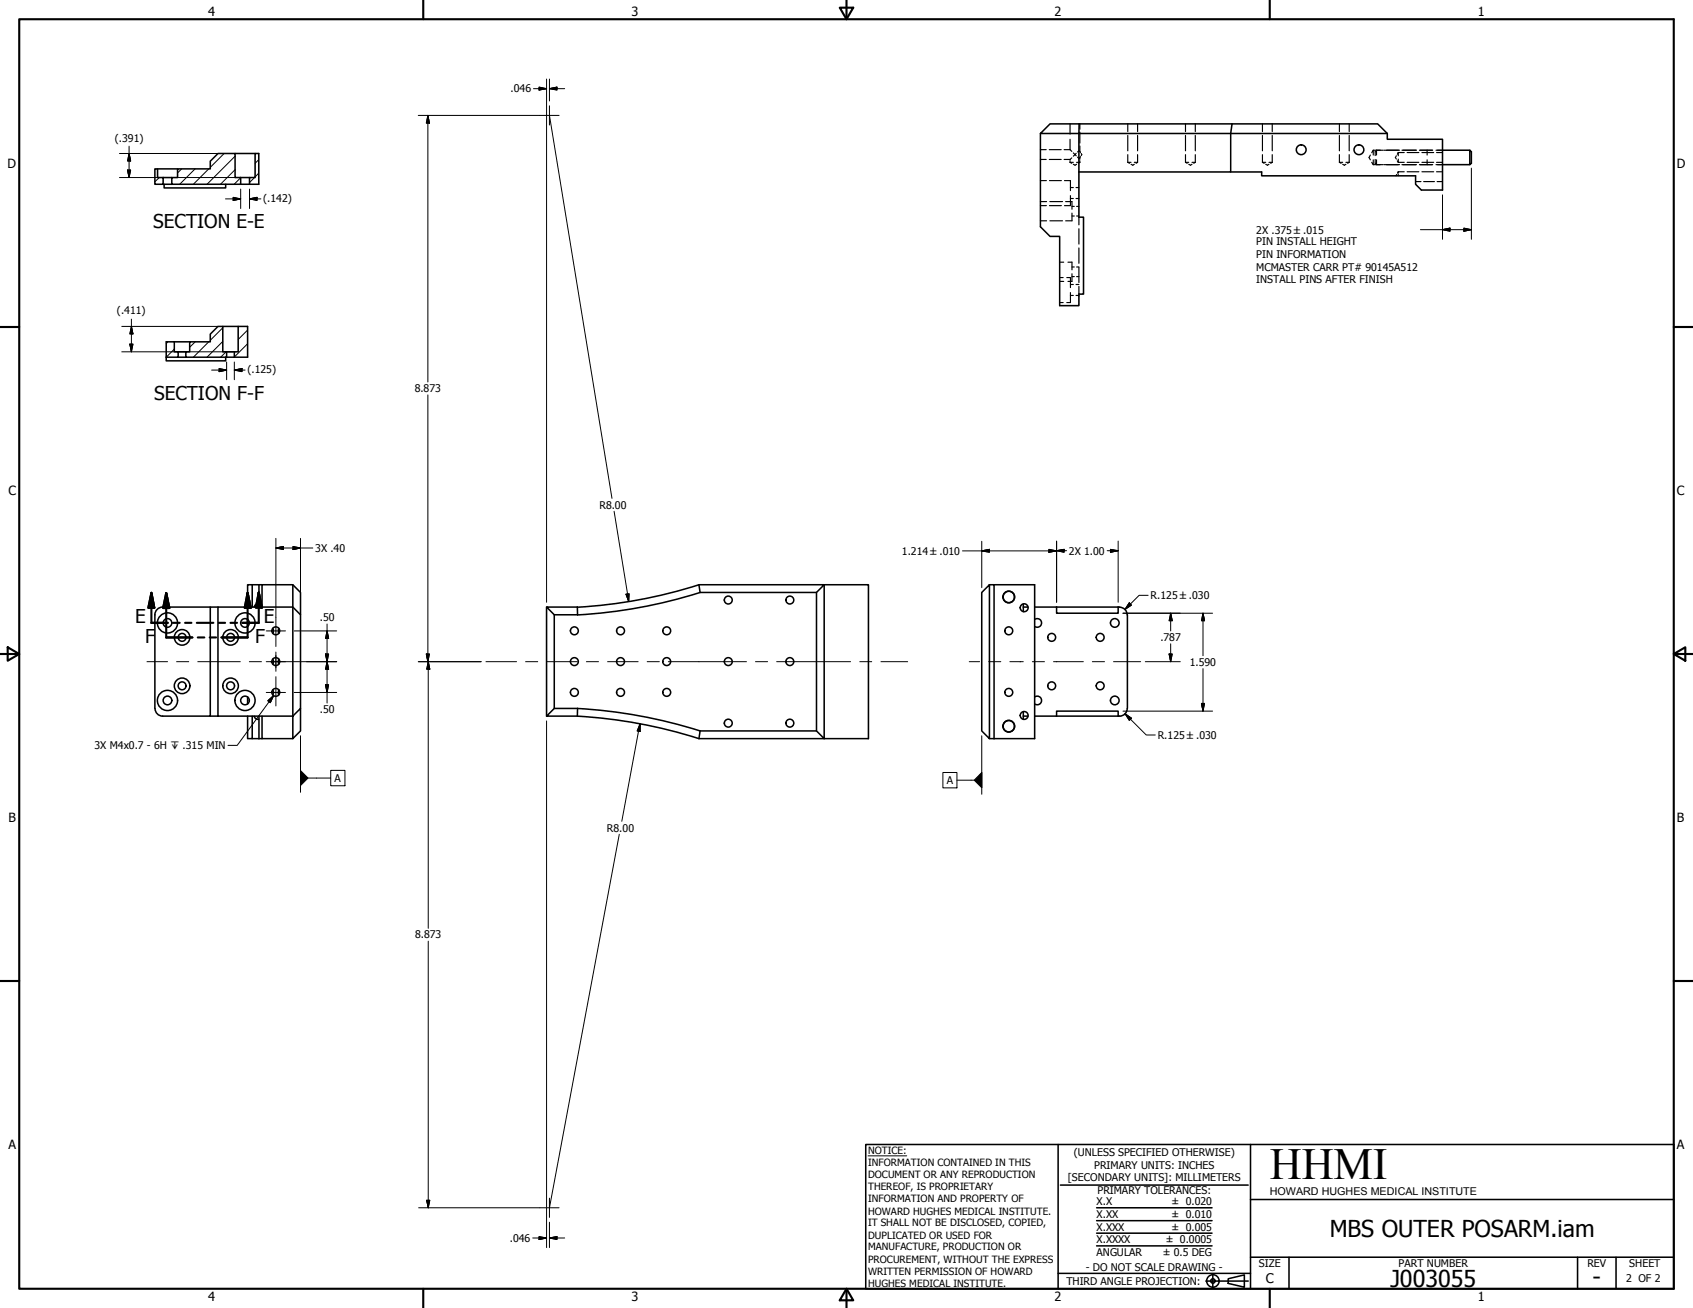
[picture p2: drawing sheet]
<svg xmlns="http://www.w3.org/2000/svg" width="559mm" height="432mm" viewBox="0 0 559 432" stroke-linecap="round" stroke-linejoin="round" font-family="sans-serif">
<!-- layer: Visible (ANSI) -->
<g fill="none" stroke="#000" stroke-width=".51">
<path d="M51.1 55.8h.9v2.8h1.8v2.2h-2.7zM52 55.8h6.6M53.8 58.6h2.9M58.6 55.8h10.8v-2.6l2.5-2.5h5.7v7.9h1.8v2.2h-22.7v-2.2h1.9zM77.6 50.7h6.6M79.4 58.6h3M343.4 44.1v30.8l3.2 3.1h3.2v22.9h6.3v-3.8h1.5v-25.4h-1.5v-27.6M356.1 44.1h101.8M356.2 40.9h-9.6l-3.2 3.2h12.7M356.2 40.9h50.5M356.2 40.9l-.1 3.2M406.7 40.9h48l3.2 3.2"/>
<path d="M406.7 40.9l-.5 3.2v12.7h-50.1M457.9 44.1v1.9h18.2v16.7h-7l-1.9-1.9v-2.8h-50.8v-1.2h-10.2M476.1 54.4h9M476.1 49.6h9M485.1 49.6l.5 .5v3.8l-.5 .5zM53.8 60.8h2.9M54.2 60.8v1.2h20.3v-1.2M79.4 60.8h6v-10.1h-1.2v7.9h-1.8v2.2M54.9 117.9v1.2h19.6v-1.2M57.5 112.8v3.3h1.3v1.8h-3.9M58.8 117.9h2.5M58.8 116.1h2.5"/>
<path d="M62.6 112.8h6.8v-2.5l2.5-2.5h1.6v8.3h1.3v1.8h-13.5v-1.8h1.3zM62.6 112.8h-7.7v5.1M73.5 107.8h5.1M74.8 117.9h6.9v-10.1h-3.1v8.3h-1.3v1.8M74.8 116.1h2.5M83.2 193h-1.5v7.4M83.2 193v7.4M83.2 193h3.3M85.4 199.4a1.3 1.3 0 0 0-1.5 1M85.5 193v7.4M96.6 193l2.6 2.6v7.3M230.6 193.1a162.6 162.6 0 0 1-40.1 7.4"/>
<path d="M230.7 193h41.3l-2.5 2.6h-38.4zM231 195.6a165.1 165.1 0 0 1-40.4 7.4M269.5 195.6v45.7l2.5 2.5v-50.8h14.6v50.8h-55.9l.4-2.5M326.6 193v50.8l-2.6-2.5v-45.7zM326.6 193h1.5v50.8M328.1 193h13.4v50.8h-14.9M337.8 199.4v2.5M51.1 202.9v31M53.7 200.4h15.7M53.7 200.4a2.57 2.57 0 0 0-2.6 2.6M71.9 200.4h-2.5v36h-15.7M81.7 204.4v2.4"/>
<path d="M86.5 200.4v-7.4h10.1v7.4l2.6 2.5v31M90 217.6l.2 .4-.2 1.2M90 207.5l.2 .3-.2 1.2M92.1 217.6l-.2 .4 .2 1.2M92.1 207.5l-.2 .3 .2 1.2M180.4 200.4h10.2v2.5h-7.7zM180.4 200.4v36M182.9 202.9v31M337.8 200.4h1.5M341.5 200.4h28.1M341.6 204.5a1.43 1.43 0 0 1 2.2 1.1 1.43 1.43 0 0 1-2.2 1.2M348.7 200.4v2h20.4v-2"/>
<path d="M369.5 200.5l1.1 .2 .9 .7 .5 1.6M372.1 202.9v31M51.2 233.9l.5 1.6 .9 .7 1.1 .2M69.4 236.4h27.2v-36h-24.7v36M81.7 236.4v7.4h1.5v-7.4M81.7 230v2.4M83.9 236.4a1.3 1.3 0 0 0 1.5 1.1M85.5 236.4v7.4M86.5 236.4v7.4h10.1M90 227.8l.2 .4-.2 1.2M92.1 227.8l-.2 .4 .2 1.2M96.6 236.4l2.6-2.5v7.4l-2.6 2.5z"/>
<path d="M180.4 236.4l2.5-2.5h7.7v2.5zM190.6 236.4a162.5 162.5 0 0 1 40 7.4M190.6 233.9a165.1 165.1 0 0 1 40.4 7.4M337.8 236.4h1.5M337.8 234.9v2.6M341.5 236.4h28.1M341.6 230.1a1.43 1.43 0 0 1 2.2 1.1 1.43 1.43 0 0 1-2.2 1.2M348.7 236.4v-1.6h20.4v1.6M372 233.9l-.2 1.1-.7 .9-1.6 .5M83.2 243.8h3.3M231.1 241.3h38.4"/>
<circle cx="429.5" cy="49.4" r="1.62"/>
<circle cx="448.5" cy="49.4" r="1.62"/>
<circle cx="240.4" cy="198.1" r="1.3"/>
<circle cx="260.7" cy="198.1" r="1.3"/>
<circle cx="333" cy="197.1" r="1.87"/>
<circle cx="333" cy="197.1" r="1.94"/>
<circle cx="55.3" cy="205.6" r="3.3"/>
<circle cx="55.3" cy="205.6" r="1.43"/>
<circle cx="60.1" cy="210.4" r="2.57"/>
<circle cx="60.1" cy="210.4" r="1.3"/>
<circle cx="76.1" cy="210.4" r="1.3"/>
<circle cx="76.1" cy="210.4" r="2.57"/>
<circle cx="80.9" cy="205.6" r="1.43"/>
<circle cx="80.9" cy="205.6" r="3.3"/>
<circle cx="91" cy="208.2" r="1.3"/>
<circle cx="91" cy="218.4" r="1.3"/>
<circle cx="189.6" cy="208.2" r="1.3"/>
<circle cx="189.6" cy="218.4" r="1.3"/>
<circle cx="204.8" cy="218.4" r="1.3"/>
<circle cx="204.8" cy="208.2" r="1.3"/>
<circle cx="220.1" cy="208.2" r="1.3"/>
<circle cx="220.1" cy="218.4" r="1.3"/>
<circle cx="240.4" cy="218.4" r="1.3"/>
<circle cx="260.7" cy="218.4" r="1.3"/>
<circle cx="333" cy="208.2" r="1.3"/>
<circle cx="338" cy="200.6" r="1.3"/>
<circle cx="347.1" cy="210.4" r="1.3"/>
<circle cx="363.1" cy="210.4" r="1.3"/>
<circle cx="368" cy="205.6" r="1.43"/>
<circle cx="55.3" cy="231.2" r="3.3"/>
<circle cx="55.3" cy="231.2" r="1.43"/>
<circle cx="60.1" cy="226.4" r="2.57"/>
<circle cx="60.1" cy="226.4" r="1.3"/>
<circle cx="76.1" cy="226.4" r="1.3"/>
<circle cx="76.1" cy="226.4" r="2.57"/>
<circle cx="80.9" cy="231.2" r="1.43"/>
<circle cx="80.9" cy="231.2" r="3.3"/>
<circle cx="91" cy="228.6" r="1.3"/>
<circle cx="189.6" cy="228.6" r="1.3"/>
<circle cx="204.8" cy="228.6" r="1.3"/>
<circle cx="220.1" cy="228.6" r="1.3"/>
<circle cx="240.4" cy="238.7" r="1.3"/>
<circle cx="260.7" cy="238.7" r="1.3"/>
<circle cx="333" cy="239.7" r="1.87"/>
<circle cx="333" cy="228.6" r="1.3"/>
<circle cx="333" cy="239.7" r="1.94"/>
<circle cx="338" cy="236.2" r="1.3"/>
<circle cx="347.1" cy="226.4" r="1.3"/>
<circle cx="363.1" cy="226.4" r="1.3"/>
<circle cx="368" cy="231.2" r="1.43"/>
</g>
<!-- layer: Visible Narrow (ANSI) -->
<g fill="none" stroke="#000" stroke-width=".38">
<path d="M343.4 52.6h1.9M343.4 49.4h1.9M343.4 59.6h2M346.3 52.6h4M346.3 49.4h4M346.4 59.6h3.9M351.2 52.6h2M351.2 49.4h2M351.3 59.6h2v3.3M353.2 53.6h1.1M353.2 49.4l.6 .6M353.2 40.9v3.4"/>
<path d="M353.2 46v3.4M353.2 52.6v.4M353.2 53.3v.3M353.2 53.6l.6 .3M353.8 52.1l-.6 .5M354.3 50.5l.5 .6-.5 .5M354.3 54.2l.5 .3 .5-.3M355.2 50.6l-.4 .5 .4 .3M355.3 53.6h1.1M355.7 51.9l.5 .3M356.2 49.8l-.5 .4M356.3 49.9l.1 .1"/>
<path d="M356.4 52.1h-.1M356.4 50l.2 .4M356.4 40.9v1.8M356.4 43.6v3.6M356.4 48.2v1.8M356.4 52.1v.5M356.4 53.1v.5M356.4 53.6l-.5 .3M356.6 51.7l-.2 .4M356.9 50.7l.2 .4-.2 .3M372.2 53.6h1.1M372.2 53.6l.6 .3"/>
<path d="M372.2 40.9v2.5M372.2 44.7v5.1M372.2 51.1v2.5M373.3 54.2l.6 .3 .5-.3M374.4 53.6h1.1M375.5 53.6l-.5 .3M375.5 40.9v2.5M375.5 44.7v5.1M375.5 51.1v2.5M391.3 53.6h1.1M391.3 53.6l.6 .3M391.3 40.9v2.5"/>
<path d="M391.3 44.7v5.1M391.3 51.1v2.5M392.4 54.2l.5 .3 .5-.3M393.4 53.6h1.1M394.5 53.6l-.5 .3M394.5 40.9v2.5M394.5 44.7v5.1M394.5 51.1v2.5M416.7 53.6h1.1M416.7 53.6l.6 .3M416.7 40.9v2.5M416.7 44.7v5.1"/>
<path d="M416.7 51.1v2.5M417.8 54.2l.5 .3 .5-.3M418.8 53.6h1.1M419.9 53.6l-.5 .3M419.9 40.9v2.5M419.9 44.7v5.1M419.9 51.1v2.5M442.1 53.6h1.1M442.1 53.6l.6 .3M442.1 40.9v2.5M442.1 44.7v5.1M442.1 51.1v2.5"/>
<path d="M443.2 54.2l.5 .3 .5-.3M444.2 53.6h1.1M445.3 53.6l-.5 .3M445.3 40.9v2.5M445.3 44.7v5.1M445.3 51.1v2.5M452.3 51.2l-.4 .8 .4 .8M452.8 53.6l.5 .8M453.3 49.6v1.6M453.3 52.8v1.6M453.3 49.6l-.5 .8M453.3 49.6h3.3"/>
<path d="M453.3 54.4h3.3M453.9 52.6l.1 1.4M454 49.9l-.1 1.5M454.2 49.8l.1-.2v1.6M454.3 52.8v1.6l-.1-.2M456.8 49.6h5.2M456.8 54.4h5.2M460.9 51.4l-.3 .6 .3 .5M461 57.6l-.2 .4M461.2 53.1l.3 .5M461.5 50.4v1M461.5 52.5v1.1"/>
<path d="M461.5 56.7v.4M461.5 57.6v.4M461.5 56.7h2M461.5 56.7l-.2 .4M461.5 50.4l-.3 .5M461.5 50.4h2M461.5 53.6h2M462.7 49.6h4.8M462.7 54.4h4.8M464.4 56.7h3.9M464.4 50.4h3.9M464.4 53.6h3.9"/>
<path d="M467.2 59.9h1.8M468.5 49.6h4.4M468.5 54.4h4.4M469.3 56.7h3.9M469.3 50.4h3.9M469.3 53.6h3.9M469.9 59.9h3.6M471 49.6v1.6M471 52.8v1.6M474 49.6h2.1M474 54.4h2.1M474.2 56.7h1.9"/>
<path d="M474.2 50.4h1.9M474.2 53.6h1.9M474.3 59.9h1.8M343.4 72.9h2M343.4 66.5h2M343.4 67.9h2M346.4 67.9h3.9M346.5 72.9h4.2M346.5 66.5h4.2M351.7 66.5h2.1v2.6M353.3 64.6v3.3h-2M353.3 65.5h1"/>
<path d="M353.3 61.9h1M353.8 70.4v2.5h-2.1M353.8 71.3h.8M353.8 68.1h.8M355.2 65.5h.9M355.2 61.9h.9M355.3 71.3h.8M355.3 68.1h.8M356.1 71.7v2.5M356.1 75.5v5.1M349.8 92.9h1.3M349.8 86.6h1.3"/>
<path d="M349.8 99.9h1.1M349.8 91.6h1.1M352.1 91.6h1.2v3.3M352.5 86.6h1.3v2.5M353.3 96.6v3.3h-1.2M353.3 97.5h1M353.3 93.9h1M353.8 90.4v2.5h-1.3M353.8 91.3h.8M353.8 88.1h.8M355.2 97.5h.9M355.2 93.9h.9"/>
<path d="M355.3 91.3h.8M355.3 88.1h.8M356.1 81.9v5M356.1 88.2v5.1M356.1 94.6v2.5"/>
</g>
<!-- layer: Center Mark (ANSI) -->
<g fill="none" stroke="#000" stroke-width=".7">
<path d="M50 195.7l.9 5h-1.9zM50 195.7v9.9h5.4M54.9 195.8l1 4.9h-2.1zM54.9 195.8v14.6h8.6M81.7 195.7l1 5h-1.9zM81.7 195.7v14.7h-8.6M85.4 195.6l1 5h-1.9zM85.4 195.6v10h-5.4M57.1 205.6h2.2M61.1 205.6h2.1M65 205.6h5.4M65.3 210.4h2.1"/>
<path d="M69.2 210.4h2.1M72.2 205.6h2.1M76.1 205.6h2.1"/>
</g>
<path d="M50 195.7l.9 5zM50 195.7l.9 5h-1.9zM54.9 195.8l1 4.9zM54.9 195.8l1 4.9h-2.1zM81.7 195.7l1 5zM81.7 195.7l1 5h-1.9zM85.4 195.6l1 5zM85.4 195.6l1 5h-1.9z" fill="#000" stroke="#000" stroke-width=".7"/>
<!-- layer: Symbol (ANSI) -->
<g fill="none" stroke="#000" stroke-width=".7">
<path d="M6.3 6.3h546.1v419.1h-546.1zM139.7 0v6.3M277.2 2.5h4.4l-2.2 3.8zM279.4 0v6.3M419.1 0v6.3M0 107.9h6.3M552.4 107.9h6.4M0 215.9h6.3M2.5 213.7l3.8 2.2-3.8 2.2zM552.4 215.9l3.9-2.2v4.4zM552.4 215.9h6.4M0 323.8h6.3"/>
<path d="M552.4 323.8h6.4M139.7 425.4v6.4M279.4 425.4l2.2 3.9h-4.4zM279.4 425.4v6.4M419.1 425.4v6.4"/>
</g>
<!-- layer: Title (ANSI) -->
<g fill="none" stroke="#000" stroke-width=".51">
<path d="M285.8 377.8h266.6v47.6h-266.6zM349.2 377.8v47.6M412.7 377.8v47.6M350 391.2h62M361.9 398.7h38.1M412.7 396h139.7M361.9 411.3h38.1M361.9 407.1h38.1M361.9 403h38.1M412.7 415h139.7M425.4 415v10.4M520.7 415v10.4"/>
<path d="M533.4 415v10.4M349.2 420.4h63.5M398 422.9h14M400.3 420.6v4.6M405.4 422.1l5.3-1.2v4l-5.3-1.2z"/>
<circle cx="400.3" cy="422.9" r="2.06"/>
<circle cx="400.3" cy="422.9" r=".73"/>
</g>
<path d="M286.5 381.6h12.8" fill="none" stroke="#000" stroke-width=".33"/>
<!-- layer: Centerline (ANSI) -->
<g fill="none" stroke="#000" stroke-width=".33">
<path d="M52.6 58.6l-1.5 1.4M57 58.6l-.3 .3M59.9 55.8l-1.3 1.3M64.4 55.8l-5.1 5M68.9 55.8l-5.1 5M74 50.7l-4.6 4.5M77.6 56l-4.8 4.8M77.6 51.6l-9.3 9.2M79.4 58.7l-2.1 2.1M84 58.6l-1.6 1.7M85.4 52.7l-1.2 1.2M85.4 57.1l-1.2 1.3"/>
<path d="M55.4 112.8l-.5 .6M57.5 115.3l-2.6 2.6M64.5 112.8l-1.9 1.8M68.9 112.8l-5.1 5.1M73.5 112.7l-5.2 5.2M73.5 108.2l-4.1 4.1M74.6 116.1l-1.8 1.8M81.7 113.5l-4.4 4.4M81.7 109l-3.1 3.1M48.5 218.4h6.8M58.3 218.4h4M65.3 218.4h14"/>
<path d="M82.3 218.4h4M89.3 218.4h12M91.1 203.8v9.6M91.1 216.4v4M160.4 218.4h10.1M173.5 218.4h4M180.5 218.4h10.1M193.5 218.4h4M200.5 218.4h10.1M213.6 218.4h4M220.6 218.4h25.8M249.4 218.4h4"/>
<path d="M256.3 218.4h24.4M283.8 218.4h3.9M290.8 218.4h8.8M319.9 218.4h3.4M326.3 218.4h4M333.3 218.4h4.5M340.7 218.4h4M347.7 218.4h9.9M360.6 218.4h4M367.5 218.4h9M91.1 223.4v9.6"/>
</g>
<!-- layer: Dimension (ANSI) -->
<g fill="none" stroke="#000" stroke-width=".33">
<path d="M138 38.1h40.2M141.2 38.1l.5 2.5h-1zM141.2 38.1v88M176.1 29.3h4.3M177.9 28.8l2.5 .5-2.5 .4zM180.4 26.1v11.9M180.4 38.2v160.6M181.4 29.3l2.4-.5v.9zM181.4 38.1l20.6 126.4M181.4 29.3h5M181.4 26.1v7.2M39.4 50.7h36.6"/>
<path d="M39.4 58.6h38.5M42.1 56.1h1l-.5 2.5zM42.6 50.7l.5 2.4h-1zM42.6 48.3v10.3M485.6 55.5v23.5M74.4 65.7h5M77 65.2l2.4 .5-2.4 .5zM79.4 62.4v6.4M82.4 65.7l2.4-.5v1zM82.4 65.7h3.7M82.4 62.4v6.4M468.8 75.8h16.8"/>
<path d="M476.1 75.8l2.5-.5v1zM476.1 64.3v14.7M483.2 75.3l2.4 .5-2.4 .5zM40.2 107.8h31.7M40.2 116.1h36.8M42.9 113.6h1l-.5 2.5zM43.4 107.8l.5 2.4h-1zM43.4 105.3v10.8M74.8 119.5v5.8M77.3 119.5v5.8M69.8 122.2h5M72.3 121.7l2.5 .5-2.5 .5z"/>
<path d="M77.3 122.2l2.6-.5v1zM77.3 122.2h3.6M141.2 130.4v88M91.1 177.7v26.1M99.2 177.7v23.7M202.7 168.8l4.8 29.8M324 178.7v15.3M348.7 178.6v20.2M369.1 178.6v20.2M91.1 180.9l2.4-.5v1zM91.1 180.9h12.2M96.7 180.4l2.5 .5-2.5 .5z"/>
<path d="M206.6 196.2l1-.2-.1 2.6zM317.7 181.9h31M324 181.9l2.6-.5v.9zM346.2 181.4l2.5 .5-2.5 .4zM348.7 181.8l2.5-.4v.9zM348.7 181.8h3.3M365.4 181.8h3.7M366.5 181.4l2.6 .4-2.6 .5zM372.7 199l.7 .8-2.1 1.4zM379 196.5h-3l-4.7 4.7M97.1 208.3h14M101.3 218.4h9.8"/>
<path d="M107.4 215.9h1.1l-.6 2.5zM107.9 208.3l.6 2.5h-1.1zM107.9 218.4l.6 2.5h-1.1zM107.9 206v26.1M138 218.4h20.8M140.7 215.9h1l-.5 2.5zM141.4 218.4l.5 2.5h-1.1zM141.4 218.4v88.1M370.6 202.4h29.6M378 218.4h11.6M385.9 215.9h1l-.5 2.5zM386.4 202.4l.5 2.5h-1z"/>
<path d="M386.4 202.4v5.9M386.4 212.5v5.9M397.1 202.4l.5 2.5h-1zM397.1 202.4v14.1M97.1 228.6h14M107.4 226.1h1.1l-.6 2.5zM180.4 238v160.6M211.3 239v2.5l-1-.2zM211.3 239l-6.1 32.1M370.6 234.8h29.6M371.3 235.6l2.1 1.5-.7 .7zM371.3 235.6l7 7h3"/>
<path d="M396.6 232.2h1l-.5 2.6zM397.1 220.7v14.1M204.4 275.4l-23 123.3M141.4 310.7v88M138.2 398.7h40M140.8 396.2h1.1l-.5 2.5zM180.4 398.8v13.1M175.8 408.7h4.6M177.9 408.2l2.5 .5-2.5 .5zM181.4 408.7l2.4-.5v1zM181.4 403.5v8.4M181.4 408.7h5"/>
</g>
<g fill="#000" stroke="#000" stroke-width=".33">
<path d="M177.9 29.7l2.5-.4zM177.9 28.8l2.5 .5-2.5 .4zM181.4 29.3l2.4-.5zM181.4 29.3l2.4-.5v.9zM42.1 56.1l.5 2.5zM42.1 56.1h1l-.5 2.5zM42.6 50.7l.5 2.4zM42.6 50.7l.5 2.4h-1zM141.2 38.1l.5 2.5zM141.2 38.1l.5 2.5h-1zM77 66.2l2.4-.5zM77 65.2l2.4 .5-2.4 .5z"/>
<path d="M82.4 65.7l2.4-.5zM82.4 65.7l2.4-.5v1zM476.1 75.8l2.5-.5zM476.1 75.8l2.5-.5v1zM483.2 76.3l2.4-.5zM483.2 75.3l2.4 .5-2.4 .5zM42.9 113.6l.5 2.5zM42.9 113.6h1l-.5 2.5zM43.4 107.8l.5 2.4zM43.4 107.8l.5 2.4h-1zM72.3 122.7l2.5-.5zM72.3 121.7l2.5 .5-2.5 .5z"/>
<path d="M77.3 122.2l2.6-.5zM77.3 122.2l2.6-.5v1zM91.1 180.9l2.4-.5zM91.1 180.9l2.4-.5v1zM96.7 181.4l2.5-.5zM96.7 180.4l2.5 .5-2.5 .5zM206.6 196.2l.9 2.4zM206.6 196.2l1-.2-.1 2.6zM324 181.9l2.6-.5zM324 181.9l2.6-.5v.9zM346.2 182.3l2.5-.4zM346.2 181.4l2.5 .5-2.5 .4z"/>
<path d="M348.7 181.8l2.5-.4zM348.7 181.8l2.5-.4v.9zM366.5 182.3l2.6-.5zM366.5 181.4l2.6 .4-2.6 .5zM372.7 199l-1.4 2.2zM372.7 199l.7 .8-2.1 1.4zM107.4 215.9l.5 2.5zM107.4 215.9h1.1l-.6 2.5zM107.9 208.3l.6 2.5zM107.9 208.3l.6 2.5h-1.1zM140.7 215.9l.5 2.5zM140.7 215.9h1l-.5 2.5z"/>
<path d="M385.9 215.9l.5 2.5zM385.9 215.9h1l-.5 2.5zM386.4 202.4l.5 2.5zM386.4 202.4l.5 2.5h-1zM397.1 202.4l.5 2.5zM397.1 202.4l.5 2.5h-1zM107.4 226.1l.5 2.5zM107.4 226.1h1.1l-.6 2.5zM107.9 218.4l.6 2.5zM107.9 218.4l.6 2.5h-1.1zM141.4 218.4l.5 2.5zM141.4 218.4l.5 2.5h-1.1z"/>
<path d="M371.3 235.6l2.1 1.5zM371.3 235.6l2.1 1.5-.7 .7zM396.6 232.2l.5 2.6zM396.6 232.2h1l-.5 2.6zM211.3 239v2.5zM211.3 239v2.5l-1-.2zM140.8 396.2l.6 2.5zM140.8 396.2h1.1l-.5 2.5zM177.9 409.2l2.5-.5zM177.9 408.2l2.5 .5-2.5 .5zM181.4 408.7l2.4-.5zM181.4 408.7l2.4-.5v1z"/>
</g>
<!-- layer: Center Mark (ANSI) -->
<path d="M178.2 38.1h6.3M181.4 34.9v6.4M87.9 208.3h6.3M87.9 218.4h6.3M91.1 215.3v6.3M87.9 228.6h6.3M178.2 398.7h6.3M181.4 395.5v6.4" fill="none" stroke="#000" stroke-width=".33"/>
<!-- layer: Border (ANSI) -->
<path d="M88.4 231.3l1.9-1.7-1.1 2.4zM90.3 229.6l-12 16.5h-3.1M99.2 242.9v18.7M101.7 256.9h7.5M109.2 254.3h4.7v5.1h-4.7zM311.2 255h4.6v5.1h-4.6zM315.8 257.6h5.8M324 242.9v19.3" fill="none" stroke="#000" stroke-width=".33"/>
<path d="M90.3 229.6l-1.1 2.4zM88.4 231.3l1.9-1.7-1.1 2.4zM99.2 254.4v4.9zM99.2 254.4l2.5 2.5-2.5 2.4zM324 255v5zM324 255v5l-2.4-2.4z" fill="#000" stroke="#000" stroke-width=".33"/>
<text font-size="14.7" x="419.1" y="389.2">HHMI</text>
<g font-size="7.7">
<text x="438.9" y="408.3">MBS OUTER POSARM.iam</text>
<text x="458.9" y="424.9">J003055</text>
<text x="525.7" y="424.4">-</text>
</g>
<g font-size="6.3">
<text x="50.6" y="75.1">SECTION E-E</text>
<text x="50.9" y="132.2">SECTION F-F</text>
<text x="44.6" y="205.5">E</text>
<text x="87.1" y="205.6">E</text>
<text x="47.9" y="212.2">F</text>
<text x="84.3" y="212.4">F</text>
</g>
<text font-size="4.4" x="417.8" y="423.5">C</text>
<g font-size="4.2">
<text x="68.7" y="5.3">4</text>
<text x="208.4" y="5.3">3</text>
<text x="348.1" y="5.3">2</text>
<text x="487.8" y="5.3">1</text>
<text x="2.5" y="55.5">D</text>
<text x="553.5" y="55.5">D</text>
<text x="2.8" y="163.4">C</text>
<text x="553.5" y="163.4">C</text>
<text x="2.9" y="271.4">B</text>
<text x="553.5" y="271.4">B</text>
<text x="2.8" y="379.3">A</text>
<text x="553.5" y="379.3">A</text>
<text x="68.7" y="429.5">4</text>
<text x="208.4" y="429.6">3</text>
<text x="348.1" y="429.6">2</text>
<text x="487.8" y="429.5">1</text>
</g>
<text font-size="3.6" x="419.1" y="394.3">HOWARD HUGHES MEDICAL INSTITUTE</text>
<g font-size="3.5">
<text x="168.5" y="30.5">.046</text>
<text x="37.9" y="46.7">(.391)</text>
<text x="86.9" y="66.7">(.142)</text>
<text x="414.7" y="77.1">2X .375 ±.015</text>
<text x="414.7" y="81">PIN INSTALL HEIGHT</text>
<text x="414.7" y="85.2">PIN INFORMATION</text>
<text x="414.7" y="89.3">MCMASTER CARR PT# 90145A512</text>
<text x="414.7" y="93.5">INSTALL PINS AFTER FINISH</text>
<text x="38.6" y="103.8">(.411)</text>
<text x="81.7" y="123.2">(.125)</text>
<text x="136.9" y="129.5">8.873</text>
<text x="197.9" y="167.9">R8.00</text>
<text x="104.1" y="182.2">3X .40</text>
<text x="297.7" y="183.1">1.214 ±.010</text>
<text x="352.8" y="183.1">2X 1.00</text>
<text x="379.8" y="197.8">R.125 ±.030</text>
<text x="105.5" y="205.2">.50</text>
<text x="383" y="211.7">.787</text>
<text x="392.7" y="219.8">1.590</text>
<text x="105.5" y="235.5">.50</text>
<text x="382.1" y="243.9">R.125 ±.030</text>
<text x="31.2" y="247.3">3X M4x0.7 - 6H ↧ .315 MIN</text>
<text x="110.4" y="258.1">A</text>
<text x="312.5" y="258.8">A</text>
<text x="200.3" y="274.5">R8.00</text>
<text x="137" y="309.8">8.873</text>
<text x="354.5" y="381.6">(UNLESS SPECIFIED OTHERWISE)</text>
<text x="352.5" y="390">[SECONDARY UNITS]: MILLIMETERS</text>
<text x="361.1" y="385.8">PRIMARY UNITS: INCHES</text>
<text x="362.3" y="394.1">PRIMARY TOLERANCES:</text>
<text x="361.9" y="397.9">X.X</text>
<text x="386.7" y="398">± 0.020</text>
<text x="361.9" y="402.1">X.XX</text>
<text x="361.9" y="406.3">X.XXX</text>
<text x="386.7" y="402.1">± 0.010</text>
<text x="386.7" y="406.3">± 0.005</text>
<text x="168.3" y="410">.046</text>
<text x="361.9" y="410.5">X.XXXX</text>
<text x="384.7" y="410.5">± 0.0005</text>
<text x="358.4" y="419.7">- DO NOT SCALE DRAWING -</text>
<text x="361.9" y="414.6">ANGULAR</text>
<text x="383.8" y="414.7">± 0.5 DEG</text>
<text x="415.5" y="418.4">SIZE</text>
<text x="461.6" y="418.3">PART NUMBER</text>
<text x="523.9" y="418.3">REV</text>
<text x="537.8" y="418.4">SHEET</text>
<text x="352" y="424.2">THIRD ANGLE PROJECTION:</text>
<text x="536.7" y="423.2">2 OF 2</text>
</g>
<g font-size="3.3">
<text x="286.5" y="381.1">NOTICE:</text>
<text x="286.5" y="385">INFORMATION CONTAINED IN THIS</text>
<text x="286.5" y="389">DOCUMENT OR ANY REPRODUCTION</text>
<text x="286.5" y="392.9">THEREOF, IS PROPRIETARY</text>
<text x="286.5" y="396.9">INFORMATION AND PROPERTY OF</text>
<text x="286.5" y="400.9">HOWARD HUGHES MEDICAL INSTITUTE.</text>
<text x="286.5" y="404.9">IT SHALL NOT BE DISCLOSED, COPIED,</text>
<text x="286.5" y="408.9">DUPLICATED OR USED FOR</text>
<text x="286.5" y="412.8">MANUFACTURE, PRODUCTION OR</text>
<text x="286.5" y="416.8">PROCUREMENT, WITHOUT THE EXPRESS</text>
<text x="286.5" y="420.8">WRITTEN PERMISSION OF HOWARD</text>
<text x="286.5" y="424.8">HUGHES MEDICAL INSTITUTE.</text>
</g>
</svg>
